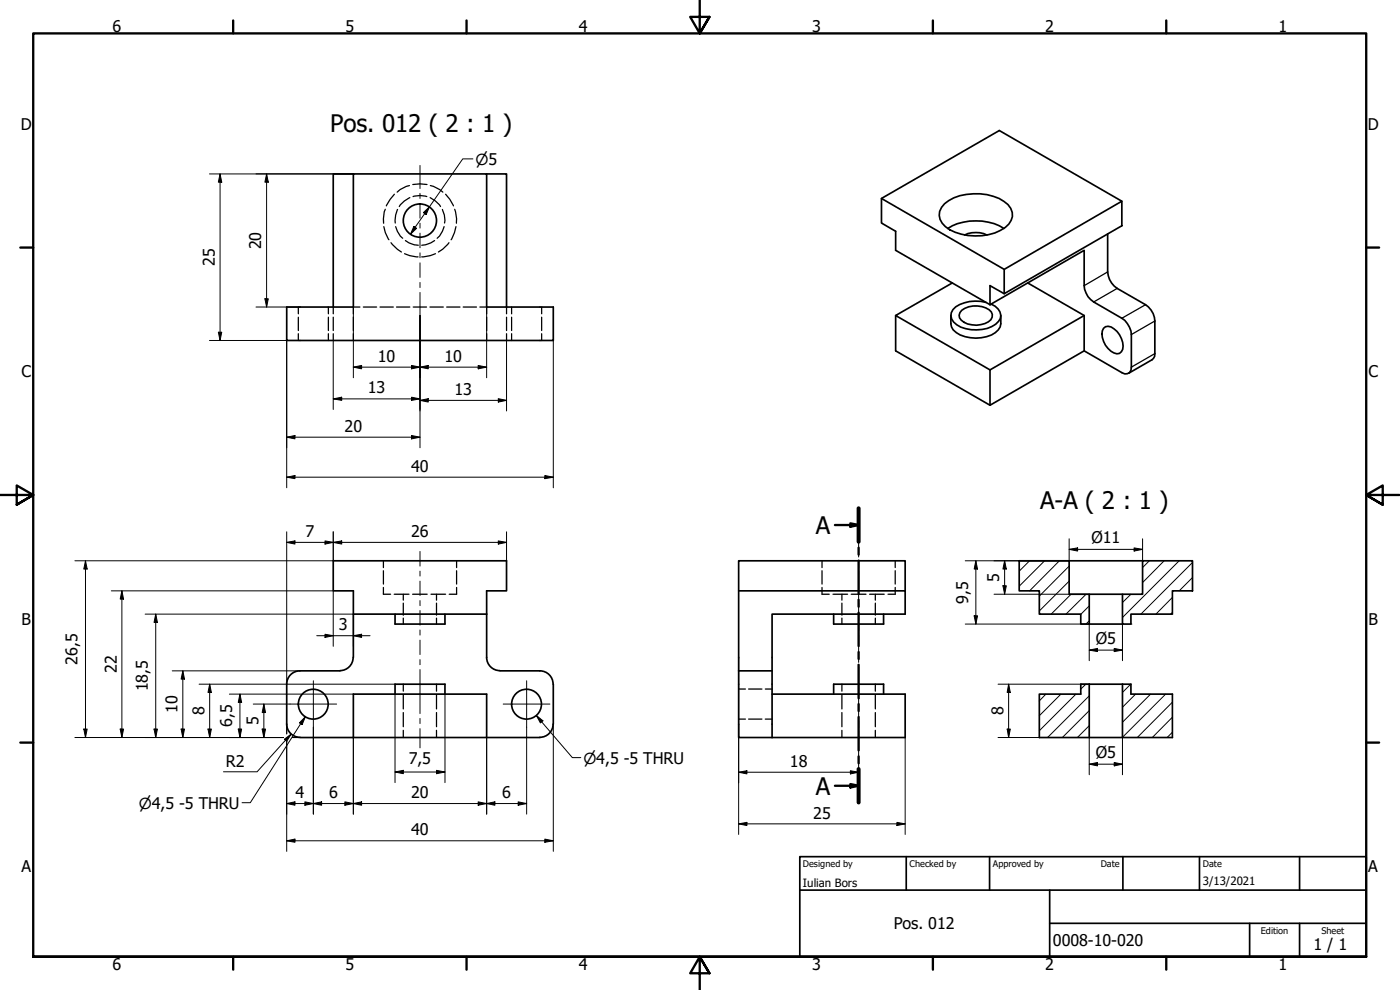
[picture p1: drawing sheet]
<svg xmlns="http://www.w3.org/2000/svg" width="420mm" height="297mm" viewBox="0 0 420 297" stroke-linecap="round" stroke-linejoin="round" font-family="sans-serif">
<!-- layer: Hatch (ISO) -->
<g fill="none" stroke="#000" stroke-width=".3">
<path d="M309 168.3l-3.1 3.1M313.5 168.3l-7.6 7.6M317.9 168.3l-8.9 9M320.9 174.4l-9 8.9M320.9 169.8l-9 9.1M321.4 178.3l-5.9 6M325.9 178.3l-6 6M339.4 178.3l-2.5 2.5M344.9 168.3l-2 2M349.4 168.3l-6.5 6.5M351.9 179.2l-5 5.1M353.9 168.3l-17 17"/>
<path d="M357.9 173.3l-4 4M357.9 168.8l-15.5 15.5M326.9 186.3l-1 .9M326.9 181.8l-2.5 2.5M339.4 187.2h.1M351.9 183.8l-.6 .5M313.9 208.3l-2 2M318.4 208.3l-6.5 6.4M322.9 208.3l-11 11M325.9 205.3l-1.5 1.4M326.9 217.7l-3.6 3.6M326.9 213.2l-8.1 8.1"/>
<path d="M326.9 208.8l-12.5 12.5M339.3 205.3l-2.4 2.5M340.8 208.3l-3.9 3.9M345.3 208.3l-8.4 8.4M349.8 208.3l-12.9 12.9M351.9 219.7l-1.6 1.6M351.9 215.2l-6.1 6.1M351.9 210.7l-10.6 10.6"/>
</g>
<!-- layer: Hidden (ISO) -->
<g fill="none" stroke="#000" stroke-width=".38">
<path d="M118.4 58.3l-1.3 1.5-1.1 2M122.9 55.7l-2.8 1.2-.9 .7M123 59.3a7.7 7.7 0 0 0-3.2 2.7M123.9 55.4l2.1-.2 2.1 .2M124 59a6.9 6.9 0 0 1 4.1 0M129.1 59.3a8.1 8.1 0 0 1 3.1 2.7M129.2 55.7l2.8 1.2 .9 .7M133.7 58.3l1.3 1.5 1.1 2M115.2 68l.4 1.8 1.1 2.1M115.6 62.8l-.3 .7-.2 2.1v1.4M117.3 72.8l2 2 1.2 .8M118.7 68l.6 1.4 .8 1.5 .7 .6"/>
<path d="M119.3 62.9a7.4 7.4 0 0 0-.7 4M121.4 76.1l1.5 .6 2.6 .4M121.7 72.2l1 .7 1.6 .6 1.2 .1M130.4 72.2l-1.1 .7-1.6 .6-1.1 .1M130.7 76.1l-1.5 .6-2.6 .4M132.8 62.9a6.8 6.8 0 0 1 .6 4M133.3 68l-.5 1.4-.9 1.5-.7 .6M134.7 72.8l-1.9 2-1.2 .8M136.5 62.8l.5 2.8v1.4M136.8 68l-.4 1.8-1 2.1M89.5 92.1v2.1M89.5 95.2v4"/>
<path d="M98.6 92.1v2.1M98.6 95.2v4M100 92.1v2.1M100 95.2v4M106 95.2v4M108 92.1h-2v2.1M109 92.1h4M114 92.1h4M119 92.1h4M124 92.1h4M129 92.1h4M134 92.1h4"/>
<path d="M139 92.1h4M144 92.1h2v2.1M146 95.2v4M152 92.1v2.1M152 95.2v4M153.5 92.1v2.1M153.5 95.2v4M162.6 92.1v2.1M162.6 95.2v4M89.5 100.1v2.1M98.6 100.1v2.1M100 100.1v2.1"/>
<path d="M106 100.1v2.1M146 100.1v2.1M152 100.1v2.1M153.5 100.1v2.1M162.6 100.1v2.1M115.1 176.3v2h2.1M115.1 168.3v2M115.1 171.2v4M118.3 178.3h4.4M121 178.3v1.8M123.8 178.3h4.4M129.3 178.3h4.4"/>
<path d="M131 178.3v1.8M137 176.3v2h-2.2M137 168.3v2M137 171.2v4M246.7 176.3v2h2.2M246.7 168.3v2M246.7 171.2v4M250 178.3h4.4M252.7 178.3v1.8M255.5 178.3h4.4M261 178.3h4.4M262.7 178.3v1.8"/>
<path d="M268.7 176.3v2h-2.2M268.7 168.3v2M268.7 171.2v4M121 181v3.6M121 185.5v1.7M131 181v3.6M131 185.5v1.7M252.7 181v3.6M252.7 185.5v1.7M262.7 181v3.6M262.7 185.5v1.7M121 205.3v2.1"/>
<path d="M121 208.5v4.2M121 213.8v4.2M121 219.1v2.2M131 205.3v2.1M131 208.5v4.2M131 213.8v4.2M131 219.1v2.2M221.7 206.7h2M221.7 215.8h2M224.7 206.7h4M224.7 215.8h4M229.7 206.7h2"/>
<path d="M229.7 215.8h2M252.7 205.3v2.1M252.7 208.5v4.2M252.7 213.8v4.2M252.7 219.1v2.2M262.7 205.3v2.1M262.7 208.5v4.2M262.7 213.8v4.2M262.7 219.1v2.2"/>
</g>
<!-- layer: Visible (ISO) -->
<g fill="none" stroke="#000" stroke-width=".51">
<path d="M106 52.2h40v39.9h20.1v10.1h-80.1v-10.1h20zM106 52.2h-6v39.9M146 52.2h6v39.9M264.5 59.5l36.9 21.3M283.5 61.1a16.4 16.4 0 0 1 16.3-1.6 5.9 5.9 0 0 1 4 5.4 5.9 5.9 0 0 1-3.6 4.2 16.7 16.7 0 0 1-16.5-1.1 4.3 4.3 0 0 1-.2-6.9zM284.4 68.6a16.7 16.7 0 0 1 16.9 0M289.5 70.5a7.8 7.8 0 0 1 6.7 0M332.4 70.2v11.4a6.4 6.4 0 0 0 2.9 4.9l8.5 4.9a6.2 6.2 0 0 1 2.8 4.9l-.1 10.6-.7 1-7.1 4.1M336.7 60.4l-36.8-21.2-35.4 20.3v7.4l4.3 2.5v5.7l28.3 16.3M268.8 94.7v10.6l28.3 16.3 28.3-16.3M285.4 94.7a4.9 4.9 0 0 0 4.2 6.3 11.4 11.4 0 0 0 9.1-1.2 4.5 4.5 0 0 0 1.7-5.1M285.8 84.9l-17 9.8 28.3 16.3"/>
<path d="M288.7 93.1a7.1 7.1 0 0 1 8.8 .5 2.08 2.08 0 0 1-.9 3 7.2 7.2 0 0 1-8.1-.5 1.9 1.9 0 0 1 .2-3zM295.9 90.7a10.5 10.5 0 0 0-9.9 2.2 2.99 2.99 0 0 0 1.1 4.6 11.3 11.3 0 0 0 11.7-.2 3.1 3.1 0 0 0-.2-5.4l-1.2-.7M301.4 80.8l35.3-20.4v7.3l-35.3 20.4zM301.4 88.1l-4.3-2.4v5.7M308.4 84.9l17 9.8v10.6l11.3 6.5a1.76 1.76 0 0 0 2 .2 1.76 1.76 0 0 0 .8-1.8v-9.8a6.4 6.4 0 0 0-2.8-4.9l-8.5-4.9a6 6 0 0 1-2.8-4.9v-10.6l-28.3 16.3M325.4 94.7l-28.3 16.3M331.2 98.5a2.15 2.15 0 0 1 3.1 .2 6.6 6.6 0 0 1 2.6 6.1 1.7 1.7 0 0 1-2.6 1.1 6.4 6.4 0 0 1-3.5-6.7zM297.1 111v10.6M221.7 177.3v44h10M221.7 168.3h50v9h-50zM271.7 177.3v7h-40v17h-10M305.9 168.3h15v10h6v8.9h-2.5v-2.9h-12.5v-7h-6z"/>
<path d="M320.9 168.3h22M326.9 178.3h10M342.9 168.3h15v9h-6v7h-12.5v2.9h-2.5v-8.9h6zM106 184.3v-7h-6v-9h52v9h-6v19.9a4 4 0 0 0 4 4M118.6 184.3v2.9h14.9v-2.9M146 184.3h-40v12.9a4 4 0 0 1-4 4M250.2 184.3v2.9h15v-2.9M326.9 187.2h10M102 201.3h-12a4 4 0 0 0-4 3.9v12.1a4 4 0 0 0 4 3.9M118.6 208.3v-3h14.9v3M150.1 201.3h12M162 201.3a4 4 0 0 1 4 3.9"/>
<path d="M166 217.3a4 4 0 0 1-4 3.9M166.1 205.3v12M231.7 208.3h40v13h-40M231.7 201.3v20M250.2 208.3v-3h15v3M311.9 208.3h12.5v-3h15v3h12.5v13h-40zM326.9 205.3v16M336.9 205.3v16M90 221.3h72.1M106 221.3v-13h40v13"/>
<circle cx="126" cy="66.2" r="5"/>
<circle cx="94" cy="211.3" r="4.5"/>
<circle cx="158" cy="211.3" r="4.5"/>
</g>
<!-- layer: Visible Narrow (ISO) -->
<path d="M332.4 81.6l-7 4.1M335.3 86.5l-7.1 4.1M343.8 91.4l-7.1 4.1M346.6 96.3l-7.1 4.1M346.6 106.1l-7.1 4.1" fill="none" stroke="#000" stroke-width=".38"/>
<!-- layer: Section Line (ISO) -->
<g fill="none" stroke="#000" stroke-width=".7">
<path d="M250.6 157.5h7.1M255.2 157l2.5 .5-2.5 .5zM257.7 152.5v10M257.7 164.3v2.1M257.7 168.2v10M257.7 179.9v2.1M257.7 183.8v10.1M257.7 195.6v2.1M257.7 199.4v10.1M257.7 211.3v2M257.7 215.1v10.1M250.6 235.8h7.1"/>
<path d="M255.2 235.3l2.5 .5-2.5 .5zM257.7 226.9v2.1M257.7 230.7v10.1"/>
</g>
<path d="M257.7 152.5v10M257.7 230.7v10.1" fill="none" stroke="#000" stroke-width="1.2"/>
<g fill="#000">
<path d="M255.2 157l2.5 .5-2.5 .5z" fill-rule="evenodd"/>
<path d="M255.2 235.3l2.5 .5-2.5 .5z" fill-rule="evenodd"/>
</g>
<!-- layer: Border (ISO) -->
<g fill="none" stroke="#000" stroke-width=".7">
<path d="M70 6.1v3.9M140 6.1v3.9M210 0v10l-2.9-4.9h5.8l-2.9 4.9 2.9-4.9M280 6.1v3.9M350 6.1v3.9M6.1 74.3h3.9M410 74.3h3.9M0 148.5h10l-5-2.8v5.7l5-2.9-5 2.9M420 148.5h-10l5-2.8v5.7l-5-2.9 5 2.9M6.1 222.8h3.9M410 222.8h3.9M10 287.1v-277.1h400v277.1h-400h400"/>
<path d="M70 287.1v3.8M140 287.1v3.8M212.9 292l-2.9-4.9 2.9 4.9h-5.8l2.9-4.9v9.9M280 287.1v3.8M350 287.1v3.8"/>
</g>
<!-- layer: Title (ISO) -->
<path d="M240 257h170v30.1h-170zM272 257v10.1M297 257v10.1M337 257v10.1M360 257v10.1M390 257v10.1M240 267.1h170M315 277h95M315 267.1v20M375 277v10.1M390 277v10.1" fill="none" stroke="#000" stroke-width=".51"/>
<!-- layer: Center Mark (ISO) -->
<path d="M87.1 211.3h13.9M94 204.3v13.9M151 211.3h14M158.1 204.3v13.9" fill="none" stroke="#000" stroke-width=".3"/>
<!-- layer: Dimension (ISO) -->
<g fill="none" stroke="#000" stroke-width=".3">
<path d="M62.9 52.2h43.1M66 52.2l.5 2.5h-1zM66 52.2v50M80 52.2l.5 2.5h-1zM80 52.2v39.9M141.9 47.7h-3l-15.7 22.6M124.2 67.9l.8 .6-1.8 1.8zM127.1 63.8l1.8-1.8-1 2.4zM65.5 99.7h1l-.5 2.5zM76.8 92.1h13.2M79.5 89.6h1l-.5 2.5zM106 92.1v21.2"/>
<path d="M126 94.7v39.7M146 92.1v21.2M62.9 102.2h27.1M86 102.2v44.2M100 119.7l2.6-.5v.9zM100 102.2v20.7M100 119.7h26M106 110.2l2.5-.5v1zM106 110.2h40M123.5 109.7l2.5 .5-2.5 .5zM123.5 119.2l2.5 .5-2.5 .4zM126 110.2l2.5-.5v1z"/>
<path d="M143.5 109.7l2.5 .5-2.5 .5zM149.5 119.6l2.5 .5-2.5 .5zM152 102.2v21.1M166.1 102.2v44.2M86 131.2l2.5-.5v1zM86 131.2h40M123.5 130.7l2.5 .5-2.5 .5zM126 120.1l2.5-.5v1zM126 120.1h26M86 143.2l2.5-.5v.9zM86 159.6v45.7M86 143.2h80.1"/>
<path d="M100 159.6v8.7h-77.5M152 159.6v8.7M163.5 142.7l2.6 .5-2.6 .4zM25.7 168.3l.5 2.4h-1.1zM25.7 168.3v53M33.4 177.3h66.6v16.6M36.6 177.3l.5 2.5h-1zM36.6 177.3v44M86 162.7l2.5-.4v.9zM86 162.7h66M97.5 162.3l2.5 .4-2.5 .5zM100 162.7l2.6-.4v.9z"/>
<path d="M149.5 162.3l2.5 .4-2.5 .5zM292.9 168.3l.5 2.4h-1zM292.9 168.3v18.9M298.3 178.3h28.6M301 175.8h1l-.5 2.5zM301.5 168.3l.5 2.4h-1zM301.5 168.3v10M320.9 164.8l2.5-.4v.9zM320.9 161.7v6.6h-31.2M320.9 164.8h22M340.4 164.4l2.5 .4-2.5 .5zM342.9 161.7v6.6"/>
<path d="M43.6 184.3h62.4v9.6M46.7 184.3l.5 2.4h-1zM46.7 184.3v37M95.1 190.7h16M97.5 190.3l2.5 .4-2.5 .5zM106 190.7l2.5-.4v.9zM221.7 197.3v53.1M289.7 187.2h37.2v11M292.4 184.8h1l-.5 2.4zM326.9 195.1l2.5-.6v1zM326.9 195.1h10M334.4 194.5l2.5 .6-2.5 .4z"/>
<path d="M336.9 187.2v11M25.1 218.7h1.1l-.5 2.6zM36.1 218.7h1l-.5 2.6zM46.2 218.7h1l-.5 2.6zM51.7 201.3h38.3M54.4 218.7h1l-.5 2.6zM54.9 201.3l.5 2.5h-1zM54.9 201.3v20M59.8 205.3h34.1M62.4 218.7h1l-.5 2.6zM62.9 205.3l.5 2.5h-1zM62.9 205.3v16"/>
<path d="M68.8 208.3h25.1M71.5 218.7h1l-.5 2.6zM72 208.3l.5 2.4h-1zM72 208.3v13M76 211.3h11.1M78.7 218.7h1l-.5 2.6zM79.2 211.3l.5 2.5h-1zM79.2 211.3v10M86 217.3v2.9M94 218.2v26.1M94.1 208.3h11.9M94.1 205.3h24.5"/>
<path d="M118.6 208.3v26.5M133.5 208.3v26.5M158.1 218.2v26.1M166.1 217.3v38.1M299.5 205.3h27.4M302.3 218.7h.9l-.5 2.6zM302.7 205.3l.5 2.5h-.9zM302.7 205.3v16M22.5 221.3h62.6M85.3 221.8l2.1-1.5-1.4 2.1zM86 222.3v33.1M87.4 220.3l-10.2 11.3h-10.1"/>
<path d="M87.8 221.3h18.2v23M118.6 231.6l2.4-.5v1zM118.6 231.6h14.9M131 231.1l2.5 .5-2.5 .5zM146 221.3v23M221.7 231.7l2.5-.4v.9zM221.7 231.7h36M255.2 231.3l2.5 .4-2.5 .5zM257.7 226.4v8.5M271.7 221.3v29.1M299.5 221.3h27.4v11.2M326.9 229.3l2.5-.5v1z"/>
<path d="M326.9 229.3h10M334.4 228.8l2.5 .5-2.5 .5zM336.9 221.3v11.2M86 241.1l2.5-.5v1zM86 252.3l2.5-.5v.9zM86 241.1h72.1M86 252.3h80.1M91.5 240.6l2.5 .5-2.5 .5zM94 241.1l2.5-.5v1zM103.5 240.6l2.5 .5-2.5 .5zM106 241.1l2.5-.5v1zM143.5 240.6l2.5 .5-2.5 .5z"/>
<path d="M146 241.1l2.5-.5v1zM155.5 240.6l2.6 .5-2.6 .5zM163.5 251.8l2.6 .5-2.6 .4zM221.7 247.2l2.5-.5v1zM221.7 247.2h50M269.2 246.7l2.5 .5-2.5 .5z"/>
</g>
<g fill="#000">
<path d="M66 52.2l.5 2.5h-1z" fill-rule="evenodd"/>
<path d="M80 52.2l.5 2.5h-1z" fill-rule="evenodd"/>
<path d="M124.2 67.9l.8 .6-1.8 1.8z" fill-rule="evenodd"/>
<path d="M127.1 63.8l1.8-1.8-1 2.4z" fill-rule="evenodd"/>
<path d="M65.5 99.7h1l-.5 2.5z" fill-rule="evenodd"/>
<path d="M79.5 89.6h1l-.5 2.5z" fill-rule="evenodd"/>
<path d="M100 119.7l2.6-.5v.9z" fill-rule="evenodd"/>
<path d="M106 110.2l2.5-.5v1z" fill-rule="evenodd"/>
<path d="M123.5 109.7l2.5 .5-2.5 .5z" fill-rule="evenodd"/>
<path d="M126 110.2l2.5-.5v1z" fill-rule="evenodd"/>
<path d="M126 120.1l2.5-.5v1z" fill-rule="evenodd"/>
<path d="M143.5 109.7l2.5 .5-2.5 .5z" fill-rule="evenodd"/>
<path d="M86 131.2l2.5-.5v1z" fill-rule="evenodd"/>
<path d="M123.5 130.7l2.5 .5-2.5 .5z" fill-rule="evenodd"/>
<path d="M123.5 119.2l2.5 .5-2.5 .4z" fill-rule="evenodd"/>
<path d="M149.5 119.6l2.5 .5-2.5 .5z" fill-rule="evenodd"/>
<path d="M86 143.2l2.5-.5v.9z" fill-rule="evenodd"/>
<path d="M163.5 142.7l2.6 .5-2.6 .4z" fill-rule="evenodd"/>
<path d="M25.7 168.3l.5 2.4h-1.1z" fill-rule="evenodd"/>
<path d="M36.6 177.3l.5 2.5h-1z" fill-rule="evenodd"/>
<path d="M86 162.7l2.5-.4v.9z" fill-rule="evenodd"/>
<path d="M97.5 162.3l2.5 .4-2.5 .5z" fill-rule="evenodd"/>
<path d="M100 162.7l2.6-.4v.9z" fill-rule="evenodd"/>
<path d="M149.5 162.3l2.5 .4-2.5 .5z" fill-rule="evenodd"/>
<path d="M292.9 168.3l.5 2.4h-1z" fill-rule="evenodd"/>
<path d="M301 175.8h1l-.5 2.5z" fill-rule="evenodd"/>
<path d="M301.5 168.3l.5 2.4h-1z" fill-rule="evenodd"/>
<path d="M320.9 164.8l2.5-.4v.9z" fill-rule="evenodd"/>
<path d="M340.4 164.4l2.5 .4-2.5 .5z" fill-rule="evenodd"/>
<path d="M46.7 184.3l.5 2.4h-1z" fill-rule="evenodd"/>
<path d="M97.5 190.3l2.5 .4-2.5 .5z" fill-rule="evenodd"/>
<path d="M106 190.7l2.5-.4v.9z" fill-rule="evenodd"/>
<path d="M292.4 184.8h1l-.5 2.4z" fill-rule="evenodd"/>
<path d="M326.9 195.1l2.5-.6v1z" fill-rule="evenodd"/>
<path d="M334.4 194.5l2.5 .6-2.5 .4z" fill-rule="evenodd"/>
<path d="M25.1 218.7h1.1l-.5 2.6z" fill-rule="evenodd"/>
<path d="M36.1 218.7h1l-.5 2.6z" fill-rule="evenodd"/>
<path d="M46.2 218.7h1l-.5 2.6z" fill-rule="evenodd"/>
<path d="M54.4 218.7h1l-.5 2.6z" fill-rule="evenodd"/>
<path d="M54.9 201.3l.5 2.5h-1z" fill-rule="evenodd"/>
<path d="M62.4 218.7h1l-.5 2.6z" fill-rule="evenodd"/>
<path d="M62.9 205.3l.5 2.5h-1z" fill-rule="evenodd"/>
<path d="M71.5 218.7h1l-.5 2.6z" fill-rule="evenodd"/>
<path d="M72 208.3l.5 2.4h-1z" fill-rule="evenodd"/>
<path d="M78.7 218.7h1l-.5 2.6z" fill-rule="evenodd"/>
<path d="M79.2 211.3l.5 2.5h-1z" fill-rule="evenodd"/>
<path d="M302.3 218.7h.9l-.5 2.6z" fill-rule="evenodd"/>
<path d="M302.7 205.3l.5 2.5h-.9z" fill-rule="evenodd"/>
<path d="M85.3 221.8l2.1-1.5-1.4 2.1z" fill-rule="evenodd"/>
<path d="M118.6 231.6l2.4-.5v1z" fill-rule="evenodd"/>
<path d="M131 231.1l2.5 .5-2.5 .5z" fill-rule="evenodd"/>
<path d="M221.7 231.7l2.5-.4v.9z" fill-rule="evenodd"/>
<path d="M255.2 231.3l2.5 .4-2.5 .5z" fill-rule="evenodd"/>
<path d="M326.9 229.3l2.5-.5v1z" fill-rule="evenodd"/>
<path d="M334.4 228.8l2.5 .5-2.5 .5z" fill-rule="evenodd"/>
<path d="M86 241.1l2.5-.5v1z" fill-rule="evenodd"/>
<path d="M86 252.3l2.5-.5v.9z" fill-rule="evenodd"/>
<path d="M91.5 240.6l2.5 .5-2.5 .5z" fill-rule="evenodd"/>
<path d="M94 241.1l2.5-.5v1z" fill-rule="evenodd"/>
<path d="M103.5 240.6l2.5 .5-2.5 .5z" fill-rule="evenodd"/>
<path d="M106 241.1l2.5-.5v1z" fill-rule="evenodd"/>
<path d="M143.5 240.6l2.5 .5-2.5 .5z" fill-rule="evenodd"/>
<path d="M146 241.1l2.5-.5v1z" fill-rule="evenodd"/>
<path d="M155.5 240.6l2.6 .5-2.6 .5z" fill-rule="evenodd"/>
<path d="M163.5 251.8l2.6 .5-2.6 .4z" fill-rule="evenodd"/>
<path d="M221.7 247.2l2.5-.5v1z" fill-rule="evenodd"/>
<path d="M269.2 246.7l2.5 .5-2.5 .5z" fill-rule="evenodd"/>
</g>
<!-- layer: Centerline (ISO) -->
<g fill="none" stroke="#000" stroke-width=".3">
<path d="M126 49.6v7M126 58v1.5M126 61.1v4.4M126 67v1.4M126 70v4.3M126 75.9v1.4M126 78.9v4.3M126 84.8v1.5M126 87.7v7M126 165.5v4.3M126 171.4v1.4M126 174.4v4.3"/>
<path d="M257.7 162.1v5M257.7 168.6v1.5M257.7 171.6v5M257.7 178.2v1.4M126 180.2v1.5M126 183.2v4.4M126 189v1.5M126 192.1v4.3M126 197.9v1.5M257.7 181.2v5M257.7 187.7v1.5M257.7 190.7v5.1"/>
<path d="M257.7 197.2v1.5M126 200.9v13.2M126 215.6v1.5M126 218.6v5.8M257.7 200.2v14.9M257.7 216.6v1.5M257.7 219.6v6.8"/>
</g>
<!-- layer: Symbol (ISO) -->
<path d="M91.6 215.1l-.9 2.3-.8-.5zM91.6 215.1l-16.5 25.7h-2.5M161 214.7l1.9 1.6-.7 .6zM161 214.7l10.8 12.6h2.5" fill="none" stroke="#000" stroke-width=".3"/>
<g fill="#000">
<path d="M91.6 215.1l-.9 2.3-.8-.5z" fill-rule="evenodd"/>
<path d="M161 214.7l1.9 1.6-.7 .6z" fill-rule="evenodd"/>
</g>
<g font-size="7.2">
<text x="99.1" y="39.7">Pos. 012 ( 2 : 1 )</text>
<text x="312.2" y="152.8">A-A ( 2 : 1 )</text>
<text x="244.8" y="160.2">A</text>
<text x="244.8" y="238.4">A</text>
</g>
<g font-size="4.8">
<text x="33.7" y="9.6">6</text>
<text x="103.7" y="9.6">5</text>
<text x="173.7" y="9.6">4</text>
<text x="243.7" y="9.6">3</text>
<text x="313.7" y="9.6">2</text>
<text x="383.7" y="9.6">1</text>
<text x="6.2" y="38.9">D</text>
<text x="410.5" y="38.9">D</text>
<text x="78.4" y="74.8" transform="rotate(-90 78.4 74.8)">20</text>
<text x="64.5" y="79.8" transform="rotate(-90 64.5 79.8)">25</text>
<text x="6.4" y="113.1">C</text>
<text x="113.4" y="108.6">10</text>
<text x="133.4" y="108.6">10</text>
<text x="410.7" y="113.1">C</text>
<text x="110.4" y="118">13</text>
<text x="136.4" y="118.5">13</text>
<text x="103.4" y="129.5">20</text>
<text x="123.4" y="141.5">40</text>
<text x="91.7" y="161.2">7</text>
<text x="123.4" y="161.1">26</text>
<text x="327.5" y="163.1">Ø11</text>
<text x="299.9" y="174.6" transform="rotate(-90 299.9 174.6)">5</text>
<text x="290.5" y="181.2" transform="rotate(-90 290.5 181.2)">9,5</text>
<text x="6.4" y="187.4">B</text>
<text x="101.7" y="189.2">3</text>
<text x="410.7" y="187.4">B</text>
<text x="328.9" y="193.2">Ø5</text>
<text x="23.3" y="199.4" transform="rotate(-90 23.3 199.4)">26,5</text>
<text x="35.1" y="201.9" transform="rotate(-90 35.1 201.9)">22</text>
<text x="44.3" y="207.4" transform="rotate(-90 44.3 207.4)">18,5</text>
<text x="53.3" y="213.9" transform="rotate(-90 53.3 213.9)">10</text>
<text x="61.3" y="214.6" transform="rotate(-90 61.3 214.6)">8</text>
<text x="301.1" y="214.6" transform="rotate(-90 301.1 214.6)">8</text>
<text x="69.7" y="218.1" transform="rotate(-90 69.7 218.1)">6,5</text>
<text x="77.6" y="217.6" transform="rotate(-90 77.6 217.6)">5</text>
<text x="328.9" y="227.4">Ø5</text>
<text x="67.8" y="230">R2</text>
<text x="122.7" y="229.2">7,5</text>
<text x="237" y="230.1">18</text>
<text x="88.7" y="239.6">4</text>
<text x="98.7" y="239.5">6</text>
<text x="123.4" y="239.5">20</text>
<text x="150.7" y="239.5">6</text>
<text x="244" y="245.6">25</text>
<text x="123.4" y="250.6">40</text>
<text x="6.4" y="261.7">A</text>
<text x="410.7" y="261.7">A</text>
<text x="268.2" y="278.8">Pos. 012</text>
<text x="316" y="283.8">0008-10-020</text>
<text x="394.2" y="285">1 / 1</text>
<text x="33.7" y="290.9">6</text>
<text x="103.7" y="290.9">5</text>
<text x="173.7" y="290.9">4</text>
<text x="243.7" y="290.9">3</text>
<text x="313.7" y="290.9">2</text>
<text x="383.7" y="290.9">1</text>
</g>
<g font-size="4.6">
<text x="142.7" y="49.4">⌀5</text>
<text x="175.1" y="229.1">⌀4,5 -5 THRU</text>
<text x="41.7" y="242.6">⌀4,5 -5 THRU</text>
</g>
<g font-size="3.4">
<text x="241" y="266">Iulian Bors</text>
<text x="361" y="265.5">3/13/2021</text>
</g>
<g font-size="2.7">
<text x="241" y="260.1">Designed by</text>
<text x="273" y="260.1">Checked by</text>
<text x="298" y="260.1">Approved by</text>
<text x="330.3" y="260">Date</text>
<text x="361" y="260">Date</text>
<text x="378.4" y="280.1">Edition</text>
<text x="396.6" y="280.1">Sheet</text>
</g>
</svg>
